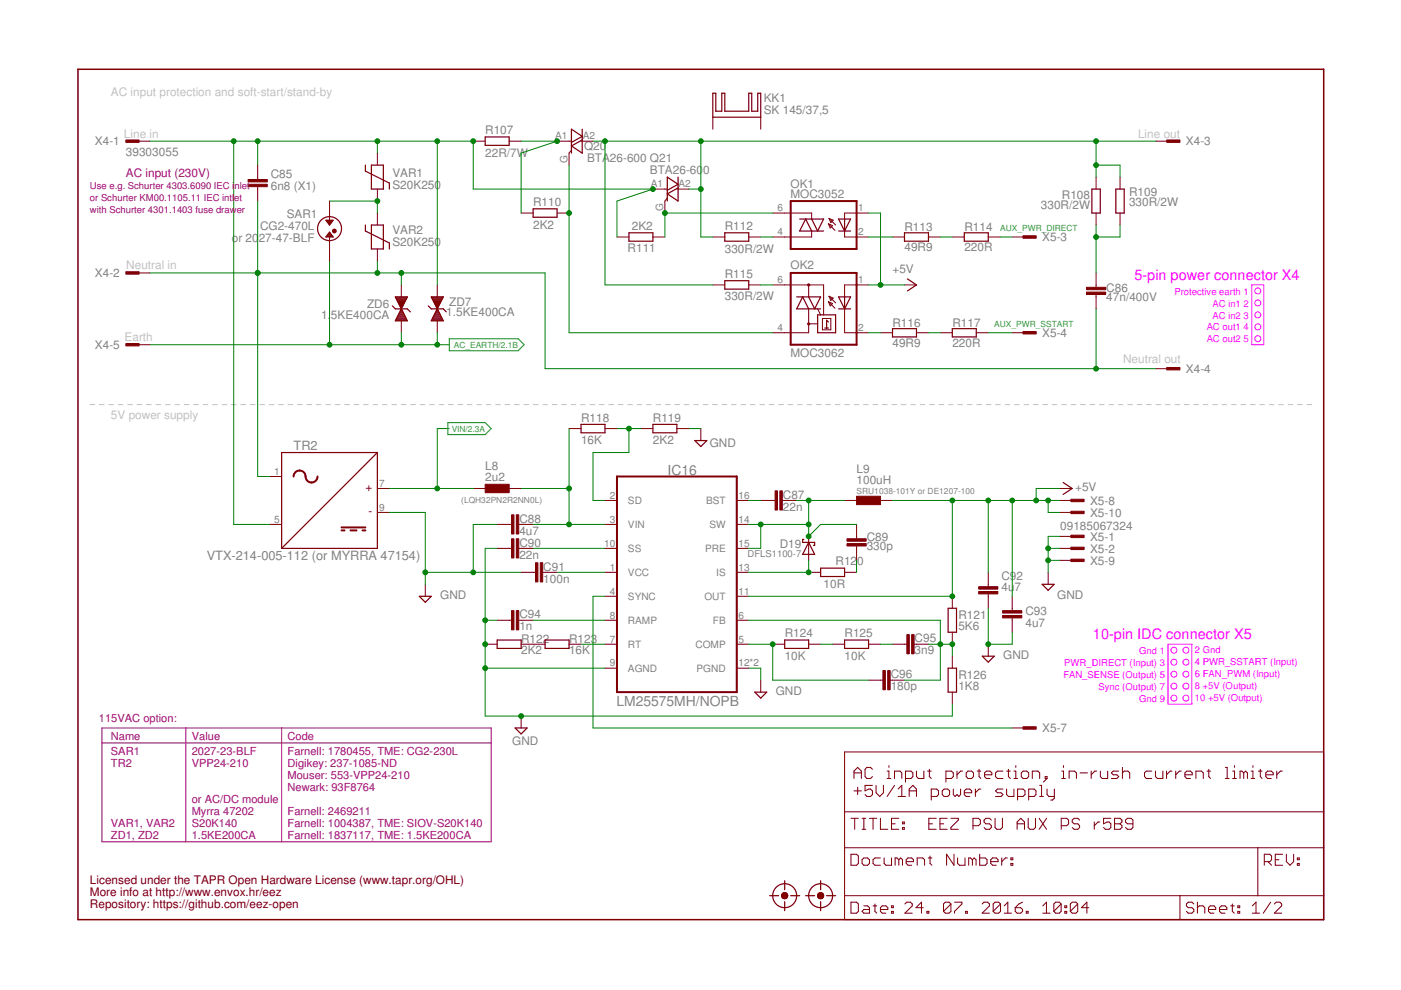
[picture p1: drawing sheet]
<svg xmlns="http://www.w3.org/2000/svg" width="297mm" height="210mm" viewBox="0 0 297 210" stroke-linecap="round" stroke-linejoin="round" font-family="sans-serif">
<g fill="none" stroke="#c0c0c0" stroke-width=".21">
<path d="M19.1 85.8h1M21.1 85.8h1M23.1 85.8h1M25.1 85.8h1M27.1 85.8h1M29.1 85.8h1M31.1 85.8h1M33.1 85.8h1M35.1 85.8h1M37.1 85.8h1M39.1 85.8h1M41.1 85.8h1"/>
<path d="M43.1 85.8h1M45.1 85.8h1M47.1 85.8h1M49.1 85.8h1M51.1 85.8h1M53.1 85.8h1M55.1 85.8h1M57.1 85.8h1M59.1 85.8h1M61.1 85.8h1M63.1 85.8h1M65.1 85.8h1"/>
<path d="M67.1 85.8h1M69.1 85.8h1M71.1 85.8h1M73.1 85.8h1M75.1 85.8h1M77.1 85.8h1M79.1 85.8h1M81.1 85.8h1M83.1 85.8h1M85.1 85.8h1M87.1 85.8h1M89.1 85.8h1"/>
<path d="M91.1 85.8h1M93.1 85.8h1M95.1 85.8h1M97.1 85.8h1M99.1 85.8h1M101.1 85.8h1M103.1 85.8h1M105.1 85.8h1M107.1 85.8h1M109.1 85.8h1M111.1 85.8h1M113.1 85.8h1"/>
<path d="M115.1 85.8h1M117.1 85.8h1M119.1 85.8h1M121.1 85.8h1M123.1 85.8h1M125.1 85.8h1M127.1 85.8h1M129.1 85.8h1M131.1 85.8h1M133.1 85.8h1M135.1 85.8h1M137.1 85.8h1"/>
<path d="M139.1 85.8h1M141.1 85.8h1M143.1 85.8h1M145.1 85.8h1M147.1 85.8h1M149.1 85.8h1M151.1 85.8h1M153.1 85.8h1M155.1 85.8h1M157.1 85.8h1M159.1 85.8h1M161.1 85.8h1"/>
<path d="M163.1 85.8h1M165.1 85.8h1M167.1 85.8h1M169.1 85.8h1M171.1 85.8h1M173.1 85.8h1M175.1 85.8h1M177.1 85.8h1M179.1 85.8h1M181.1 85.8h1M183.1 85.8h1M185.1 85.8h1"/>
<path d="M187.1 85.8h1M189.1 85.8h1M191.1 85.8h1M193.1 85.8h1M195.1 85.8h1M197.1 85.8h1M199.1 85.8h1M201.1 85.8h1M203.1 85.8h1M205.1 85.8h1M207.1 85.8h1M209.1 85.8h1"/>
<path d="M211.1 85.8h1M213.1 85.8h1M215.1 85.8h1M217.1 85.8h1M219.1 85.8h1M221.1 85.8h1M223.1 85.8h1M225.1 85.8h1M227.1 85.8h1M229.1 85.8h1M231.1 85.8h1M233.1 85.8h1"/>
<path d="M235.1 85.8h1M237.1 85.8h1M239.1 85.8h1M241.1 85.8h1M243.1 85.8h1M245.1 85.8h1M247.1 85.8h1M249.1 85.8h1M251.1 85.8h1M253.1 85.8h1M255.1 85.8h1M257.1 85.8h1"/>
<path d="M259.1 85.8h1M261.1 85.8h1M263.1 85.8h1M265.1 85.8h1M267.1 85.8h1M269.1 85.8h1M271.1 85.8h1M273.1 85.8h1M275.1 85.8h1M277.1 85.8h1"/>
</g>
<g fill="none" stroke="#800000" stroke-width=".21">
<path d="M29.2 29.9h2.6M54.6 35v3.1M54.6 39.6v3M80 32.5v2.5M100.3 29.9h2.6M107.9 29.9h2.6M118.1 29.9h3.1M121.2 31.8l-.6 .7v2.5M123.2 29.9h2.5M151.1 24.8v2.6M161.3 24.8v2.6M232.4 37.5v2.6"/>
<path d="M237.5 37.5v2.6M245.1 29.9h2.5M29.2 57.9h2.6M69.9 42.6v5.1M69.9 50.2v5.1M80 40.1v2.5M80 45.2v2.5M80 52.8v2.5M110.5 45.2h2.5M118.1 45.2h2.5M130.8 50.2h2.5M138.4 40.1h3.1"/>
<path d="M138.4 50.2h2.6M141.5 42l-.5 .6v2.6M143.5 40.1h2.5M151.1 50.2h2.6M158.7 50.2h2.6M163.8 45.2h8.3v1.2M172.1 49v1.2h-8.3M175.6 47.5l1.4 1.4M175.6 47.5l.9 .3-.5 .5zM175.8 46.3l.9 .4-.6 .5zM175.8 46.3l1.4 1.4M179.1 49v1.2h5"/>
<path d="M184.1 45.2h-5v1.2M189.2 50.2h2.6M196.8 50.2h2.6M201.9 50.2h2.5M209.5 50.2h2.6M214.6 50.2h2.5M232.4 45.2v2.5M232.4 57.9v3M237.5 45.2v2.5M29.2 73.1h2.6M85.1 60.4v2.5M85.1 68v2.5"/>
<path d="M92.7 60.4v2.5M92.7 68v2.5M151.1 60.4h2.6M158.7 60.4h2.6M163.8 60.4h10.8v6.4M171.4 60.4v2.5M171.4 65.5v5h-7.6M171.4 68.7h2M173.4 65.5l.6 1.3M174.4 67.5h1.7v2.4h-1.7zM175.6 64l1.4 1.4M175.6 64l.9 .3-.5 .6z"/>
<path d="M175.8 62.8l.9 .4-.6 .5zM175.8 62.8l1.4 1.4M179.1 65.5v5h5M184.1 60.4h-5v2.5M186.7 70.5h2.5M191.8 60.4h2.5M194.3 70.5h2.5M199.4 70.5h2.5M207 70.5h2.5M214.6 70.5h2.5M232.4 62.4v3.1M245.1 78.2h2.5"/>
<path d="M120.6 90.9h2.6M128.3 90.9h2.5M135.9 90.9h2.5M143.5 90.9h2.5M148.6 90.9v2.5M57.2 111.2h2.5M57.2 101h2.5M80 103.6h2.5M80 108.6h2.5M100.3 103.6h2.6M105.4 116.3h3.1M105.4 111.2h3.1"/>
<path d="M107.9 103.6h2.6M110 116.3h3M110 111.2h3M128.3 106.1h2.5M128.3 116.3h2.5M128.3 111.2h2.5M156.2 106.1h2.5M156.2 116.3h2.5M156.2 111.2h2.5M161.3 106.1h3M165.9 106.1h3M171.4 113.7v5.1"/>
<path d="M179.1 106.1h2.5M181.6 111.2v3M181.6 115.8v3M186.7 106.1h2.5M224.8 106.1h2.5M224.8 116.3h2.5M224.8 103.6h2.5M224.8 113.7h2.5M224.8 118.8h2.5M224.8 108.6h2.5M90.2 123.9v2.5M102.9 136.6h2.5"/>
<path d="M105.4 131.5h3.1M110 131.5h3M110.5 136.6h5.1M110.5 121.3h3M115.1 121.3h3M120.6 136.6h2.6M128.3 131.5h2.5M128.3 136.6h2.5M128.3 121.3h2.5M128.3 126.4h2.5M156.2 131.5h2.5M156.2 136.6h2.5"/>
<path d="M156.2 121.3h2.5M156.2 126.4h2.5M163.8 136.6h2.6M171.4 136.6h2.6M171.4 121.3h2.6M176.5 136.6h2.6M179.1 121.3h2.5M184.1 136.6h2.6M189.2 136.6h3.1M193.8 136.6h3M201.9 126.4v2.6M201.9 134v2.6"/>
<path d="M201.9 139.1v2.6M209.5 121.3v3.1M209.5 125.9v3.1M209.5 136.6v2.5M214.6 126.4v3.1M214.6 131v3M222.2 121.3v2.6M110.5 151.8v2.5M128.3 141.7h2.5M156.2 141.7h2.5M161.3 144.2v2.5M179.1 159.4h101.5v35.6h-101.5z"/>
<path d="M184.1 144.2h3.1M188.7 144.2h3.1M201.9 146.7v2.6M214.6 154.3h2.5M179.1 179.7h101.5M179.1 172.1h101.5M180.4 173.5h1.6M181.1 165.1v-1.6l.7-.8 .8 .8v1.6M181.1 163.9h1.5M181.1 167.7h1.5M181.2 173.5v2.3M181.8 166.9v1.6"/>
<path d="M182.8 173.5h.8M182.8 175.8h.8M183.2 173.5v2.3M184.3 173.5h1.6M185 163.1l-.4-.4h-.8l-.4 .4v1.6l.4 .4h.8l.4-.4M185 166.5h-1.6v1.2l.8-.4h.4l.4 .4v.8l-.4 .4h-.8l-.4-.4M185.1 173.5v2.3M185.7 166.5v1.6l.8 .8 .8-.8v-1.6M186.7 173.5v2.3h1.5M188.1 165.1h.8M188.1 163.5h.4v1.6M188.5 162.3v.4"/>
<path d="M189 174.7h.8M189.7 165.1v-1.6h1.1l.4 .4v1.2M189.7 166.5l-1.6 2.4M190.4 167.3l.8-.8v2.4M190.4 168.9h1.6M190.6 173.5h-1.6v2.3h1.6M191.3 175.5h.4v.3h-.4zM191.3 174.3h.4v.4h-.4zM192 165.1h1.1l.4-.4v-.8l-.4-.4h-1.1v2.3M192.8 168.9v-1.6l.7-.8 .8 .8v1.6M192.8 167.7h1.5M194.3 163.5v1.2l.4 .4h1.2v-1.6"/>
<path d="M196.7 163.5h.7M196.9 174.7h.8M197 163.1v1.6l.4 .4M197.4 168.9h1.2l.4-.4v-.8l-.4-.4h-1.2v2.3M198.5 173.5h-1.6v2.3h1.6M199.3 174.7h.8M199.8 167.7l.4-.4h.7l.4 .4v.8l-.4 .4h-.7l-.4-.4zM200.6 165.1h1.1l.4-.4v-.8l-.4-.4h-1.1v2.3M200.8 173.5h-1.5v2.3h1.5M201.6 173.5h1.6v.4l-1.6 1.6v.3h1.6M202.1 167.3v1.2l.4 .4 .4-.4 .4 .4 .4-.4v-1.2M202.9 163.5v1.6"/>
<path d="M204.1 163.5h-.4l-.8 .8M204.4 168.1h1.6v-.4l-.4-.4h-.7l-.5 .4v.8l.5 .4h.7M204.9 163.9l.3-.4h.8l.4 .4v.8l-.4 .4h-.8l-.3-.4zM206.3 175.1h1.2l.4-.4v-.8l-.4-.4h-1.2v2.3M206.8 167.3v1.6M207.2 163.5h.8M207.6 163.1v1.6l.4 .4M208 167.3h-.4l-.8 .8M208.7 164.3h1.6v-.4l-.4-.4h-.8l-.4 .4v.8l.4 .4h.8M210.2 173.9l-.4-.4h-.8l-.4 .4v.4l.4 .4h.8l.4 .4v.4l-.4 .3h-.8l-.4-.3M211 173.5v2l.4 .3h.7l.4-.3v-2M212.6 163.5h-1.1l-.4 .4v.8l.4 .4h1.1"/>
<path d="M212.6 167.3h-1.1l-.4 .4 .4 .4h.7l.4 .4-.4 .4h-1.1M213.4 163.5h.8M213.4 167.3v1.2l.4 .4h1.2v-1.6M213.8 163.1v1.6l.4 .4M215 165.1h.8M215 163.5h.4v1.6M215.4 162.3v.4M215.6 174.7h1.6M215.6 175.8v-1.5l.8-.8 .8 .8v1.5M215.8 168.9h1.1l.4-.4v-.8l-.4-.4h-1.1v2.3M216.5 163.9l.4-.4h.8l.4 .4v.8l-.4 .4h-.8l-.4-.4zM218 173.5v2l.4 .3h.8l.3-.3v-2"/>
<path d="M218.1 168.9h1.2l.3-.4v-.8l-.3-.4h-1.2v2.3M218.9 165.1v-1.6h1.1l.4 .4v1.2M220.3 173.5l1.6 2.3M220.4 166.5h.4v2.4M220.4 168.9h.8M221.6 164.7h.4v.4h-.4zM221.9 173.5l-1.6 2.3M222 165.1l-.8 .7M222 167.3v1.2l.4 .4h1.1M223.5 167.3v1.9l-.3 .4h-.4M225 175.1h1.2l.4-.4v-.8l-.4-.4h-1.2v2.3M225.1 165.1h.8"/>
<path d="M225.1 163.5h.4v1.6M225.5 162.3v.4M226.7 165.1v-1.6h1.1l.4 .4v1.2M228.9 173.9l-.4-.4h-.8l-.4 .4v.4l.4 .4h.8l.4 .4v.4l-.4 .3h-.8l-.4-.3M229 163.9h1.6M231.4 163.5v1.6M232 174.3v1.5M232.5 163.5h-.4l-.7 .8M233.2 174.3h-.4l-.8 .8M233.3 163.5v1.2l.4 .4h1.1v-1.6M235.5 173.5h-1.5v1.2l.7-.4h.4l.4 .4v.8l-.4 .3h-.7l-.4-.3M236.3 173.5h1.2l.4 .4v.4l-.4 .4 .4 .4v.4l-.4 .3h-1.2z"/>
<path d="M236.3 174.7h1.2M237.2 163.5h-1.2l-.4 .4 .4 .4h.8l.4 .4-.4 .4h-1.2M238 163.9l.4-.4h.7l.4 .4v1.2M238 162.7v2.4M240.2 174.7h-1.2l-.4-.4v-.4l.4-.4h.8l.4 .4v1.6l-.4 .3h-.8l-.4-.3M244.2 163.5h-1.2l-.3 .4v.8l.3 .4h1.2M245 163.5v1.2l.4 .4h1.1v-1.6M247.3 163.5v1.6M248.5 163.5h-.4l-.8 .8M249.3 163.5v1.6M250.4 163.5h-.4l-.7 .8M251.2 164.3h1.6v-.4l-.4-.4h-.8l-.4 .4v.8l.4 .4h.8"/>
<path d="M253.6 165.1v-1.6h1.1l.4 .4v1.2M255.9 163.5h.8M256.3 163.1v1.6l.4 .4M259.8 162.7h.4v2.4M259.8 165.1h.8M261.3 165.1h.8M261.3 163.5h.4v1.6M261.7 162.3v.4M263.7 163.9l-.4-.4h-.4v1.6M263.7 163.9v1.2M263.7 163.9l.4-.4 .4 .4v1.2M265.3 165.1h.7"/>
<path d="M265.3 163.5h.3v1.6M265.6 162.3v.4M266.7 179.7v10.2M266.8 163.5h.8M267.2 163.1v1.6l.4 .4M268.4 164.3h1.5v-.4l-.4-.4h-.7l-.4 .4v.8l.4 .4h.7M270.7 163.5v1.6M271.9 163.5h-.4l-.8 .8M179.1 189.9h101.5M180.4 181.1h1.2l.4 .4v1.6l-.4 .4h-1.2zM180.4 191.3h1.2l.4 .4v1.5l-.4 .4h-1.2zM182.8 182.3l.4-.4h.7l.4 .4v.8l-.4 .4h-.7l-.4-.4z"/>
<path d="M183.2 192.1h.7l.4 .3v1.2h-1.1l-.4-.4 .4-.4h1.1M185.1 192.1h.8M185.5 191.7v1.5l.4 .4M186.7 192.8h1.5v-.4l-.4-.3h-.8l-.3 .3v.8l.3 .4h.8M186.7 181.9h-1.2l-.4 .4v.8l.4 .4h1.2M187.5 181.9v1.2l.3 .4h1.2v-1.6M189 193.2h.4v.4h-.4zM189 192.1h.4v.3h-.4zM190.6 182.3l-.4-.4h-.4v1.6M190.6 182.3l.4-.4 .3 .4v1.2M190.6 182.3v1.2M191.9 191.7l.4-.4h.7l.4 .4v.4l-1.5 1.5h1.5"/>
<path d="M192.1 182.7h1.6v-.4l-.4-.4h-.8l-.4 .4v.8l.4 .4h.8M194.5 183.5v-1.6h1.1l.4 .4v1.2M195.7 192.4h-1.5l1.2-1.1v2.3M196.5 193.2h.4v.4h-.4zM196.8 181.9h.8M197.2 181.5v1.6l.4 .4M201.6 191.7v1.5l-.4 .4h-.8l-.4-.4M201.6 191.7l-.4-.4h-.8l-.4 .4v1.5M201.6 191.7l-1.6 1.5M202.3 181.1v2.4l-1.6-2.4v2.4M202.4 191.3h1.5v.4l-1.5 1.5v.4M203 181.9v1.2l.4 .4h1.2v-1.6"/>
<path d="M204.7 193.2h.4v.4h-.4zM206.2 182.3l-.4-.4h-.4v1.6M206.2 182.3v1.2M206.2 182.3l.3-.4 .4 .4v1.2M207.7 181.1v2.4h1.2l.4-.4v-.8l-.4-.4h-1.2M208.2 191.7l.4-.4h.8l.4 .4v.4l-1.6 1.5h1.6M210.1 182.7h1.5v-.4l-.4-.4h-.8l-.3 .4v.8l.3 .4h.8M212.1 191.7v1.5l-.4 .4h-.7l-.4-.4M212.1 191.7l-.4-.4h-.7l-.4 .4v1.5M212.1 191.7l-1.5 1.5M212.4 181.9v1.6M212.9 193.6h1.6"/>
<path d="M212.9 192.1l.8-.8v2.3M213.6 181.9h-.4l-.8 .8M214.3 183.1h.4v.4h-.4zM214.3 181.9h.4v.4h-.4zM215.2 192.4h1.2l.4 .4v.4l-.4 .4h-.8l-.4-.4zM216.8 191.3l-.8 .4-.8 .7M217.6 193.2h.4v.4h-.4zM221.1 193.6h1.6M221.1 192.1l.8-.8v2.3M225 191.7l-.4-.4h-.8l-.4 .4v1.5M225 191.7v1.5l-.4 .4h-.8l-.4-.4M225 191.7l-1.6 1.5"/>
<path d="M225.8 193.2h.4v.4h-.4zM225.8 192.1h.4v.3h-.4zM228.5 191.7v1.5l-.4 .4h-.8l-.4-.4M228.5 191.7l-.4-.4h-.8l-.4 .4v1.5M228.5 191.7l-1.6 1.5M230.8 192.4h-1.5l1.1-1.1v2.3M250.2 189.9v5.1M253.1 191.7l-.4-.4h-.8l-.4 .4v.4l.4 .3h.8l.4 .4v.4l-.4 .4h-.8l-.4-.4M253.9 192.4l.4-.3h.8l.3 .3v1.2M253.9 191.3v2.3M256.2 192.8h1.6v-.4l-.4-.3h-.8l-.4 .3v.8l.4 .4h.8M258.6 192.8h1.5v-.4l-.4-.3h-.7l-.4 .3v.8l.4 .4h.7"/>
<path d="M260.9 192.1h.8M261.3 191.7v1.5l.4 .4M262.4 193.2h.4v.4h-.4zM262.4 192.1h.4v.3h-.4zM265.5 193.6h1.6M265.5 192.1l.8-.8v2.3M268.1 182.7h1.1l.4-.4v-.8l-.4-.4h-1.1v2.4M268.8 182.7l.8 .8M269.4 191.3l-1.6 2.3M270.2 191.7l.4-.4h.8l.3 .4v.4l-1.5 1.5h1.5M270.4 182.3h.8M271.9 181.1h-1.5v2.4h1.5"/>
<path d="M272.7 181.1v1.6l.8 .8 .8-.8v-1.6M275.1 183.1h.4v.4h-.4zM275.1 181.9h.4v.4h-.4z"/>
</g>
<path d="M16.5 14.7h264.1v180.3h-264.1z" fill="none" stroke="#800000" stroke-width=".32"/>
<g fill="#800000" stroke="#800000" stroke-width=".21">
<path d="M109.5 129.5h.5v4h-.5z"/>
<path d="M108.5 129.5h.5v4h-.5z"/>
<path d="M192.3 134.6h.5v4h-.5z"/>
<path d="M193.3 134.6h.5v4h-.5z"/>
<path d="M164.3 104.1h.5v4h-.5z"/>
<path d="M165.4 104.1h.5v4h-.5z"/>
<path d="M114.6 119.3h.5v4.1h-.5z"/>
<path d="M113.5 119.3h.5v4.1h-.5z"/>
<path d="M108.5 114.2h.5v4.1h-.5z"/>
<path d="M109.5 114.2h.5v4.1h-.5z"/>
<path d="M108.5 109.2h.5v4h-.5z"/>
<path d="M109.5 109.2h.5v4h-.5z"/>
<path d="M181.6 105.2h5.1v1.8h-5.1z"/>
<path d="M212.6 130.5h4v.5h-4z"/>
<path d="M212.6 129.5h4v.5h-4z"/>
<path d="M207.5 125.4h4.1v.5h-4.1z"/>
<path d="M207.5 124.4h4.1v.5h-4.1z"/>
<path d="M187.2 142.2h.5v4h-.5z"/>
<path d="M188.2 142.2h.5v4h-.5z"/>
<path d="M179.6 115.3h4v.5h-4z"/>
<path d="M179.6 114.2h4v.5h-4z"/>
<path d="M102.9 102.7h5v1.8h-5z"/>
<path d="M230.4 60.9h4v.5h-4z"/>
<path d="M230.4 61.9h4v.5h-4z"/>
<path d="M227.1 113.5h2.7v.5h-2.7z"/>
<path d="M227.1 116h2.7v.5h-2.7z"/>
<path d="M52.6 39.1h4.1v.5h-4.1z"/>
<path d="M52.6 38.1h4.1v.5h-4.1z"/>
<path d="M216.9 154.1h2.8v.5h-2.8z"/>
<path d="M227.1 105.9h2.7v.5h-2.7z"/>
<path d="M227.1 118.6h2.7v.5h-2.7z"/>
<path d="M227.1 108.4h2.7v.5h-2.7z"/>
<path d="M216.9 70.3h2.8v.5h-2.8z"/>
<path d="M216.9 50h2.8v.5h-2.8z"/>
<path d="M26.7 29.7h2.8v.5h-2.8z"/>
<path d="M26.7 57.6h2.8v.5h-2.8z"/>
<path d="M247.4 29.7h2.8v.5h-2.8z"/>
<path d="M247.4 77.9h2.8v.5h-2.8z"/>
<path d="M26.7 72.8h2.8v.5h-2.8z"/>
</g>
<g fill="none" stroke="#800000" stroke-width=".25">
<path d="M151.1 19.8h.7v3.8h1.2v-3.8h.7v3.8h5v-3.8h.7v3.8h1.3v-3.8h.6v5h-10.2zM77.5 35v1.3l5 2.5v1.3M78.7 35h2.6v5.1h-2.6zM102.9 29h5v1.8h-5zM121.2 30.2l2.2-1.3-2.2-1.5v5.1M123.4 27.4v5.1l-2.2-1.6 2.2-1.2M143.8 37.5v5.1l-2.3-1.5 2.3-1.3M69.1 46.7h1.5l-.7 1zM69.2 46.8h1.3M69.2 50.1h1.3M69.3 47h1.1M69.4 49.9h1"/>
<path d="M69.5 47.2h.7M69.5 49.7h.7M69.7 47.5h.3M69.7 49.4h.3M69.8 47.7h.1M69.8 49.2h.1M69.9 49.2l.7 1h-1.5zM77.5 47.7v1.3l5 2.5v1.3M78.7 47.7h2.6v5.1h-2.6zM113 44.3h5.1v1.8h-5.1zM133.3 49.4h5.1v1.7h-5.1zM141.5 40.3l2.3-1.2-2.3-1.6v5.1"/>
<path d="M153.7 59.5h5v1.8h-5zM153.7 49.4h5v1.7h-5zM169.5 46.4h5.1l-1.2 2.6-1.3-2.6M172.1 49l-1.3-2.6-1.3 2.6h5.1M177.8 46.4h2.5l-1.2 2.6zM177.8 49h2.5M179.1 46.4v2.6M191.8 49.4h5v1.7h-5zM192.4 59.1l1.9 1.3-1.9 1.3M204.4 49.4h5.1v1.7h-5.1zM231.5 40.1h1.8v5.1h-1.8zM236.6 40.1h1.8v5.1h-1.8z"/>
<path d="M83.2 64.9l.6 .6h2.6l.6 .6M83.8 62.9h2.6l-2.6 5.1h2.6zM83.9 63h2.4M83.9 67.9h2.4M84 63.2h2.2M84 67.7h2.2M84.1 63.5h2M84.1 67.5h2M84.2 63.7h1.8M84.2 67.2h1.8M84.3 63.9h1.6M84.3 67h1.6"/>
<path d="M84.4 64.1h1.4M84.5 66.8h1.2M84.5 64.3h1.2M84.6 66.6h1M84.6 64.6h1M84.7 66.3h.8M84.8 64.8h.6M84.8 66.1h.6M84.9 65h.4M84.9 65.9h.4M85 65.2h.2M85 65.7h.2"/>
<path d="M85.1 65.4h.1M90.8 64.9l.6 .6h2.6l.6 .6M91.4 62.9h2.6l-1.3 2.6zM91.5 63h2.5M91.5 67.9h2.4M91.6 63.2h2.3M91.6 67.7h2.2M91.7 63.5h2M91.7 67.5h2M91.8 63.7h1.8M91.8 67.2h1.8M91.9 63.9h1.6"/>
<path d="M91.9 67h1.6M92 64.1h1.4M92.1 66.8h1.3M92.1 64.3h1.2M92.2 66.6h1.1M92.3 64.6h.9M92.3 66.3h.9M92.4 64.8h.7M92.4 66.1h.6M92.5 65h.5M92.5 65.9h.4M92.6 65.2h.2"/>
<path d="M92.6 65.7h.2M92.7 65.5l1.3 2.5h-2.6zM92.7 65.4h.1M168.9 62.9h5.1l-1.3 2.6-1.3-2.6M171.4 65.5l-1.2-2.6-1.3 2.6h5.1M173.4 66.8h3.8v3.7h-3.8zM174.9 69.6h.7M175.6 68.3l-.3-.4v1.7M177.8 65.5h2.5M177.8 62.9h2.5l-1.2 2.6zM179.1 62.9v2.6M189.2 69.7h5.1v1.7h-5.1z"/>
<path d="M201.9 69.7h5.1v1.7h-5.1zM80 95.9h-20.3v20.4M80 95.9v20.4h-20.3M80 95.9l-20.3 20.4M123.2 90h5.1v1.8h-5.1zM138.4 90h5.1v1.8h-5.1zM147.3 93.4h2.6l-1.3 1.3zM170.4 114.4h-.2v.6h2.5v.6h-.2M171.4 115l1.3 2.5h-2.5zM225.4 102.3l1.9 1.3-1.9 1.2M88.9 126.4h2.5l-1.2 1.3zM105.4 135.7h5.1v1.8h-5.1z"/>
<path d="M115.6 135.7h5v1.8h-5zM166.4 135.7h5v1.8h-5zM174 120.5h5.1v1.7h-5.1zM179.1 135.7h5v1.8h-5zM201 129h1.8v5h-1.8zM208.3 139.1h2.5l-1.3 1.3zM221 123.9h2.5l-1.3 1.3zM109.2 154.3h2.6l-1.3 1.3zM160 146.7h2.6l-1.3 1.3zM201 141.7h1.8v5h-1.8zM163.2 189.9h1.9M165.7 189.9h1.3"/>
<path d="M165.8 190.1h1.2M165.8 189.7a.63 .63 0 0 1 .6-.4 .63 .63 0 0 1 .5 .4M165.8 189.7a.63 .63 0 0 0 .6 .8 .63 .63 0 0 0 .5-.8M165.8 189.7h1.1M165.9 190.3h.9M165.9 189.4h.9M166.4 186.7v1.9M166.4 191.2v1.9M167.6 189.9h1.9M170.8 189.9h1.9M173.4 189.9h1.2M173.4 190.1h1.2"/>
<path d="M173.4 189.7a.63 .63 0 0 0 .2 .7 .63 .63 0 0 0 .8 0M173.4 189.7a.62 .62 0 0 1 .6-.4 .62 .62 0 0 1 .6 .4M173.4 189.7h1.2M173.5 190.3h1M173.6 189.4h.8M174 186.7v1.9M174 191.2v1.9M174.6 189.7v.3l-.2 .4M175.3 189.9h1.9"/>
<circle cx="69.9" cy="48.5" r="2.54"/>
<circle cx="166.4" cy="189.9" r="2.54"/>
<circle cx="174" cy="189.9" r="2.54"/>
</g>
<g fill="none" stroke="#800000" stroke-width=".42">
<path d="M167.6 42.6h14v10.2h-14zM167.6 57.9h14v15.2h-14zM62.3 101a1.29 1.29 0 0 1 1.4-1.2 1.29 1.29 0 0 1 1.1 1.5 1.28 1.28 0 0 0 1.4 1 1.28 1.28 0 0 0 1.1-1.3M72.4 111.8h5.1M72.4 112.5h.6M74.3 112.5h1.3M76.9 112.5h.6M130.8 101h25.4v45.7h-25.4z"/>
<circle cx="171.4" cy="60.4" r=".13"/>
<circle cx="171.4" cy="68.7" r=".13"/>
</g>
<circle cx="70.9" cy="49" r=".25" fill="none" stroke="#800000" stroke-width=".51"/>
<g fill="none" stroke="#008000" stroke-width=".21">
<path d="M31.8 29.9h68.5v10.2h38.1l-7.6 2.5v7.6M49.6 29.9v81.3h7.6M54.6 29.9v5.1M80 29.9v2.6M92.7 29.9v30.5M110.5 29.9h7.6l-7.6 2.6v12.7M120.6 35v35.5h43.2M125.7 29.9h119.4M128.3 29.9v30.5h22.8M148.6 29.9v20.3h2.5M232.4 29.9v7.6M232.4 35h5.1v2.5"/>
<path d="M31.8 57.9h83.8v20.3h129.5M54.6 42.6v58.4h2.6M69.9 42.6h10.1v2.6M69.9 55.3v17.8M80 55.3v2.6M85.1 57.9v2.5M146 40.1h2.6M161.3 50.2h2.5M163.8 45.2h-22.8v5M184.1 45.2h2.6v15.2M184.1 50.2h5.1M199.4 50.2h2.5"/>
<path d="M212.1 50.2h2.5M232.4 47.7v10.2M237.5 47.7v2.5h-5.1M31.8 73.1h63.4M85.1 70.5v2.6M92.7 70.5v2.6M161.3 60.4h2.5M184.1 70.5h2.6M184.1 60.4h7.7M196.8 70.5h2.6M209.5 70.5h5.1M232.4 65.5v12.7"/>
<path d="M95.2 90.9h-2.5v12.7M120.6 90.9v20.3M130.8 90.9h5.1M133.3 90.9v5h-7.6v10.2h2.6M146 90.9h2.6M82.5 103.6h17.8M82.5 108.6h7.7v15.3M105.4 116.3h-2.5v35.5h99v-2.5M105.4 111.2h-5.1v10.1M110.5 103.6h10.1M113 111.2h15.3M113 116.3h15.3"/>
<path d="M158.7 111.2h12.7M158.7 106.1h2.6M161.3 111.2v5.1h-2.6M168.9 106.1h10.2M171.4 106.1v7.6l2.6-2.5h7.6M171.4 118.8v2.5h-12.7M181.6 118.8v2.5M189.2 106.1h35.6M201.9 106.1v20.3h-43.2M209.5 106.1v15.2M214.6 106.1v20.3M222.2 116.3h2.6"/>
<path d="M222.2 106.1v2.5h2.6M222.2 118.8h2.6M224.8 103.6h-5.1v2.5M224.8 113.7h-2.6v7.6M90.2 121.3h20.3M102.9 131.5h2.5M113 131.5h15.3M118.1 121.3h10.2M123.2 136.6h5.1M128.3 126.4h-2.6v27.9h88.9M158.7 136.6h5.1v7.6h20.3M158.7 131.5h40.7v12.7h-7.6"/>
<path d="M174 136.6h2.5M186.7 136.6h2.5M196.8 136.6h5.1v2.5M209.5 129v7.6h5.1v-2.6M102.9 141.7h25.4M158.7 141.7h2.6v2.5"/>
</g>
<g fill="#008000" stroke="#008000" stroke-width=".21">
<circle cx="201.9" cy="136.6" r=".51"/>
<circle cx="199.4" cy="136.6" r=".51"/>
<circle cx="120.6" cy="111.2" r=".51"/>
<circle cx="120.6" cy="103.6" r=".51"/>
<circle cx="161.3" cy="111.2" r=".51"/>
<circle cx="171.4" cy="111.2" r=".51"/>
<circle cx="171.4" cy="106.1" r=".51"/>
<circle cx="171.4" cy="113.7" r=".51"/>
<circle cx="171.4" cy="121.3" r=".51"/>
<circle cx="163.8" cy="136.6" r=".51"/>
<circle cx="92.7" cy="103.6" r=".51"/>
<circle cx="133.3" cy="90.9" r=".51"/>
<circle cx="209.5" cy="136.6" r=".51"/>
<circle cx="100.3" cy="121.3" r=".51"/>
<circle cx="90.2" cy="121.3" r=".51"/>
<circle cx="222.2" cy="118.8" r=".51"/>
<circle cx="222.2" cy="116.3" r=".51"/>
<circle cx="102.9" cy="131.5" r=".51"/>
<circle cx="102.9" cy="141.7" r=".51"/>
<circle cx="102.9" cy="136.6" r=".51"/>
<circle cx="110.5" cy="151.8" r=".51"/>
<circle cx="80" cy="42.6" r=".51"/>
<circle cx="85.1" cy="73.1" r=".51"/>
<circle cx="69.9" cy="73.1" r=".51"/>
<circle cx="92.7" cy="73.1" r=".51"/>
<circle cx="141" cy="45.2" r=".51"/>
<circle cx="120.6" cy="45.2" r=".51"/>
<circle cx="201.9" cy="126.4" r=".51"/>
<circle cx="201.9" cy="106.1" r=".51"/>
<circle cx="209.5" cy="106.1" r=".51"/>
<circle cx="214.6" cy="106.1" r=".51"/>
<circle cx="219.7" cy="106.1" r=".51"/>
<circle cx="222.2" cy="106.1" r=".51"/>
<circle cx="186.7" cy="60.4" r=".51"/>
<circle cx="232.4" cy="29.9" r=".51"/>
<circle cx="232.4" cy="35" r=".51"/>
<circle cx="128.3" cy="29.9" r=".51"/>
<circle cx="148.6" cy="29.9" r=".51"/>
<circle cx="148.6" cy="40.1" r=".51"/>
<circle cx="232.4" cy="50.2" r=".51"/>
<circle cx="80" cy="29.9" r=".51"/>
<circle cx="92.7" cy="29.9" r=".51"/>
<circle cx="54.6" cy="29.9" r=".51"/>
<circle cx="49.6" cy="29.9" r=".51"/>
<circle cx="100.3" cy="29.9" r=".51"/>
<circle cx="138.4" cy="40.1" r=".51"/>
<circle cx="80" cy="57.9" r=".51"/>
<circle cx="85.1" cy="57.9" r=".51"/>
<circle cx="54.6" cy="57.9" r=".51"/>
<circle cx="232.4" cy="78.2" r=".51"/>
<circle cx="118.1" cy="29.9" r=".51"/>
</g>
<g fill="none" stroke="#f0f" stroke-width=".21">
<path d="M265.4 60.4h2.5v12.7h-2.5zM247.6 136.6h5.1v12.7h-5.1z"/>
<circle cx="266.7" cy="71.8" r=".64"/>
<circle cx="266.7" cy="61.7" r=".64"/>
<circle cx="266.7" cy="66.8" r=".64"/>
<circle cx="266.7" cy="69.3" r=".64"/>
<circle cx="266.7" cy="64.2" r=".64"/>
<circle cx="248.9" cy="137.9" r=".64"/>
<circle cx="251.4" cy="137.9" r=".64"/>
<circle cx="248.9" cy="148" r=".64"/>
<circle cx="248.9" cy="142.9" r=".64"/>
<circle cx="248.9" cy="140.4" r=".64"/>
<circle cx="248.9" cy="145.5" r=".64"/>
<circle cx="251.4" cy="140.4" r=".64"/>
<circle cx="251.4" cy="142.9" r=".64"/>
<circle cx="251.4" cy="145.5" r=".64"/>
<circle cx="251.4" cy="148" r=".64"/>
</g>
<path d="M95.3 71.8h14.6l1.2 1.3-1.2 1.3h-14.6zM95 89.6h7.9l1.2 1.3-1.2 1.2h-7.9z" fill="none" stroke="#008080" stroke-width=".25"/>
<path d="M21.6 154.3h82.5v24.2h-82.5zM21.6 157.5h82.5M39.4 154.3v24.2M59.7 154.3v24.2" fill="none" stroke="#800080" stroke-width=".21"/>
<g font-size="3.1" fill="#f0f">
<text x="240.5" y="59.4">5-pin power connector X4</text>
<text x="231.7" y="135.6">10-pin IDC connector X5</text>
</g>
<g font-size="2.9" fill="#808080">
<text x="141.6" y="100.6">IC16</text>
<text x="130.7" y="149.7">LM25575MH/NOPB</text>
</g>
<g font-size="2.7" fill="#808080">
<text x="62.2" y="95.3">TR2</text>
<text x="43.8" y="118.8">VTX-214-005-112 (or MYRRA 47154)</text>
</g>
<g font-size="2.5" fill="#c0c0c0">
<text x="23.5" y="20.3">AC input protection and soft-start/stand-by</text>
<text x="26.3" y="29.2">Line in</text>
<text x="241.3" y="29.3">Line out</text>
<text x="26.8" y="57.1">Neutral in</text>
<text x="26.4" y="72.3">Earth</text>
<text x="238.1" y="76.9">Neutral out</text>
<text x="23.5" y="88.8">5V power supply</text>
</g>
<g font-size="2.5" fill="#808080">
<text x="161.9" y="21.7">KK1</text>
<text x="102.9" y="28.4">R107</text>
<text x="161.9" y="24.2">SK 145/37,5</text>
<text x="20.1" y="30.8">X4-1</text>
<text x="26.7" y="33">39303055</text>
<text x="102.9" y="33.2">22R/7W</text>
<text x="123.8" y="31.8">Q20</text>
<text x="124.5" y="34.2">BTA26-600 Q21</text>
<text x="251.4" y="30.8">X4-3</text>
<text x="57.4" y="40.3">6n8 (X1)</text>
<text x="57.4" y="37.8">C85</text>
<text x="83.2" y="40.1">S20K250</text>
<text x="83.2" y="37.5">VAR1</text>
<text x="137.8" y="36.9">BTA26-60</text>
<text x="149.1" y="36.9">0</text>
<text x="167.6" y="41.9">MOC3052</text>
<text x="167.6" y="39.9">OK1</text>
<text x="239.4" y="41.5">R109</text>
<text x="60.8" y="46.3">SAR1</text>
<text x="113" y="43.7">R110</text>
<text x="220.7" y="44.3">330R/2W</text>
<text x="225.1" y="42.1">R108</text>
<text x="239.4" y="43.6">330R/2W</text>
<text x="49.1" y="51.4">or 20</text>
<text x="54.9" y="51.4">27-47-BLF</text>
<text x="55.1" y="48.8">CG2-470L</text>
<text x="83.2" y="52.1">S20K250</text>
<text x="83.2" y="49.6">VAR2</text>
<text x="113" y="48.5">2K2</text>
<text x="133.1" y="53.5">R111</text>
<text x="134" y="48.7">2K2</text>
<text x="153.7" y="53.5">330R/2W</text>
<text x="153.7" y="48.7">R112</text>
<text x="191.8" y="53.2">49R9</text>
<text x="191.8" y="49.1">R113</text>
<text x="204.5" y="53.2">220R</text>
<text x="204.5" y="49.1">R114</text>
<text x="221" y="51.1">X5-3</text>
<text x="20.1" y="58.8">X4-2</text>
<text x="153.7" y="58.9">R115</text>
<text x="167.6" y="57.1">OK2</text>
<text x="189.2" y="57.9">+5V</text>
<text x="77.8" y="65.4">ZD6</text>
<text x="95.3" y="64.8">ZD7</text>
<text x="153.7" y="63.7">330R/2W</text>
<text x="234.6" y="63.8">47n/400V</text>
<text x="234.6" y="61.9">C86</text>
<text x="68.1" y="67.6">1.</text>
<text x="70.2" y="67.6">5KE400CA</text>
<text x="94.6" y="67">1.5KE400CA</text>
<text x="189.2" y="69.4">R116</text>
<text x="201.9" y="69.4">R117</text>
<text x="221" y="71.4">X5-4</text>
<text x="20.1" y="74">X4-5</text>
<text x="167.6" y="75.6">MOC3062</text>
<text x="189.2" y="73.5">49R9</text>
<text x="201.9" y="73.5">220R</text>
<text x="251.4" y="79.1">X4-4</text>
<text x="123.2" y="89.4">R118</text>
<text x="138.4" y="89.4">R119</text>
<text x="123.2" y="94.2">16K</text>
<text x="138.4" y="94.2">2K2</text>
<text x="150.5" y="94.7">GND</text>
<text x="102.9" y="99.7">L8</text>
<text x="181.6" y="100.3">L9</text>
<text x="102.9" y="102">2u2</text>
<text x="166" y="105.7">C87</text>
<text x="181.6" y="102.7">100uH</text>
<text x="227.9" y="104.2">+5V</text>
<text x="231.1" y="107">X5-8</text>
<text x="110.1" y="113.3">4u7</text>
<text x="110.1" y="110.8">C88</text>
<text x="166" y="108.3">22n</text>
<text x="224.8" y="112.3">09185067324</text>
<text x="231.1" y="109.5">X5-10</text>
<text x="110.1" y="118.4">22n</text>
<text x="110.1" y="115.9">C90</text>
<text x="165.3" y="116.1">D19</text>
<text x="177.2" y="119.8">R12</text>
<text x="181.8" y="119.8">0</text>
<text x="183.8" y="116.5">330p</text>
<text x="183.8" y="114.6">C89</text>
<text x="231.1" y="114.6">X5-1</text>
<text x="231.1" y="117.2">X5-2</text>
<text x="231.1" y="119.7">X5-9</text>
<text x="115.2" y="123.5">100n</text>
<text x="115.2" y="121">C91</text>
<text x="174.6" y="124.6">10R</text>
<text x="212.3" y="125.4">4u</text>
<text x="212.3" y="122.9">C92</text>
<text x="215.1" y="125.4">7</text>
<text x="93.4" y="127.1">GND</text>
<text x="110.1" y="131.1">C94</text>
<text x="203.2" y="131.3">R121</text>
<text x="217.4" y="130.5">C93</text>
<text x="224.1" y="127.1">GND</text>
<text x="110.1" y="133.7">1n</text>
<text x="110.5" y="136.4">R122</text>
<text x="120.7" y="136.4">R123</text>
<text x="166.4" y="135.1">R124</text>
<text x="179.1" y="135.1">R125</text>
<text x="193.9" y="136.2">C95</text>
<text x="203.2" y="133.5">5K6</text>
<text x="217.4" y="133">4u7</text>
<text x="110.5" y="138.6">2K2</text>
<text x="120.7" y="138.6">16K</text>
<text x="166.4" y="139.9">10K</text>
<text x="179.1" y="139.9">10K</text>
<text x="188.8" y="143.8">C96</text>
<text x="193.9" y="138.7">3n9</text>
<text x="203.2" y="144">R126</text>
<text x="212.7" y="139.8">GND</text>
<text x="164.5" y="147.4">GND</text>
<text x="188.8" y="146.4">180p</text>
<text x="203.2" y="146.2">1K8</text>
<text x="221" y="155.2">X5-7</text>
<text x="108.6" y="158">GND</text>
</g>
<text font-size="2.5" fill="#800080" x="26.7" y="37.5">AC input (230V)</text>
<g font-size="2.5" fill="#800000">
<text x="77.5" y="104.2">+</text>
<text x="78.1" y="109.3">-</text>
<text x="19.1" y="187.4">Licensed under the TAPR Open Hardware License (www.tapr.org/OHL)</text>
<text x="19.1" y="189.9">More info at http://www.envox.hr/eez</text>
<text x="19.1" y="192.4">Repository: https://github.com/eez-open</text>
</g>
<g font-size="2.3" fill="#800080">
<text x="21" y="153.1">115VAC option:</text>
<text x="23.5" y="160.1">SAR1</text>
<text x="23.5" y="156.9">Name</text>
<text x="40.7" y="156.9">Value</text>
<text x="40.7" y="160.1">2027-23-BLF</text>
<text x="61" y="156.9">Code</text>
<text x="61" y="160.1">Farnell: 1780455, TME: CG2-230L</text>
<text x="23.5" y="162.6">TR2</text>
<text x="40.7" y="162.6">VPP24-210</text>
<text x="61" y="162.6">Digikey: 237-1085-ND</text>
<text x="61" y="165.1">Mouser: 553-VPP24-210</text>
<text x="61" y="167.7">Newark: 93F8764</text>
<text x="40.7" y="170.2">or AC/DC module</text>
<text x="40.7" y="172.8">Myrra 47202</text>
<text x="61" y="172.8">Farnell: 2469211</text>
<text x="23.5" y="175.3">VAR1, VAR2</text>
<text x="23.5" y="177.8">ZD1, ZD2</text>
<text x="40.7" y="175.3">S20K140</text>
<text x="40.7" y="177.8">1.5KE200CA</text>
<text x="61" y="175.3">Farnell: 1004387, TME: SIOV-S20K140</text>
<text x="61" y="177.8">Farnell: 1837117, TME: 1.5KE200CA</text>
</g>
<g font-size="2.1" fill="#808080">
<text x="117.7" y="29.6">A1</text>
<text x="123.5" y="29.6">A2</text>
<text x="120.3" y="34.5" transform="rotate(-90 120.3 34.5)">G</text>
<text x="138" y="39.7">A1</text>
<text x="143.9" y="39.7">A2</text>
<text x="140.6" y="44.7" transform="rotate(-90 140.6 44.7)">G</text>
<text x="164.8" y="44.8">6</text>
<text x="182" y="44.8">1</text>
<text x="164.8" y="49.9">4</text>
<text x="182" y="49.9">2</text>
<text x="164.8" y="60">6</text>
<text x="182" y="60">1</text>
<text x="164.8" y="70.2">4</text>
<text x="182" y="70.2">2</text>
<text x="58.2" y="100.7">1</text>
<text x="80.4" y="103.2">7</text>
<text x="129.3" y="105.8">2</text>
<text x="133.1" y="106.9">SD</text>
<text x="149.7" y="106.9">BST</text>
<text x="156.6" y="105.8">16</text>
<text x="58.2" y="110.8">5</text>
<text x="80.4" y="108.3">9</text>
<text x="129.3" y="110.8">3</text>
<text x="133.1" y="112">VIN</text>
<text x="150.4" y="112">SW</text>
<text x="156.6" y="110.8">14</text>
<text x="128.1" y="115.9">10</text>
<text x="133.1" y="117">SS</text>
<text x="149.5" y="117">PRE</text>
<text x="156.6" y="115.9">15</text>
<text x="129.3" y="121">1</text>
<text x="133.1" y="122.1">VCC</text>
<text x="151.9" y="122.1">IS</text>
<text x="156.6" y="121">13</text>
<text x="129.3" y="131.1">8</text>
<text x="129.3" y="126.1">4</text>
<text x="133.1" y="127.2">SYNC</text>
<text x="149.3" y="127.2">OUT</text>
<text x="156.6" y="131.1">6</text>
<text x="156.6" y="126.1">11</text>
<text x="129.3" y="136.2">7</text>
<text x="133.1" y="137.3">RT</text>
<text x="133.1" y="132.3">RAMP</text>
<text x="147.5" y="137.3">COMP</text>
<text x="151.1" y="132.3">FB</text>
<text x="156.6" y="136.2">5</text>
<text x="129.3" y="141.3">9</text>
<text x="133.1" y="142.4">AGND</text>
<text x="147.7" y="142.4">PGND</text>
<text x="156.6" y="141.3">12*2</text>
</g>
<g font-size="2" fill="#800080">
<text x="19.1" y="40.1">Use e.g. Schurter 4303.6090 IEC i</text>
<text x="49.7" y="40.1">nlet</text>
<text x="19.1" y="42.6">or Schurter KM00.1105.11 IEC intl</text>
<text x="19.1" y="45.2">with Schurter 4301.1403 fuse drawer</text>
<text x="49.7" y="42.6">et</text>
</g>
<g font-size="2" fill="#f0f">
<text x="249" y="62.5">Protective earth 1</text>
<text x="257.1" y="65">AC in1</text>
<text x="263.7" y="65">2</text>
<text x="255.8" y="70.1">AC out1</text>
<text x="257.1" y="67.5">AC in2</text>
<text x="263.7" y="67.5">3</text>
<text x="263.7" y="70.1">4</text>
<text x="255.8" y="72.6">AC out2</text>
<text x="263.7" y="72.6">5</text>
<text x="225.4" y="143.7">FAN_SENSE (Output) 5</text>
<text x="225.6" y="141.2">PWR_DIRECT (Input) 3</text>
<text x="241.5" y="138.6">Gnd 1</text>
<text x="253.3" y="141">4 PWR_SSTART (Input)</text>
<text x="253.3" y="143.6">6 FAN_PWM (Input)</text>
<text x="253.3" y="138.5">2 Gnd</text>
<text x="232.9" y="146.3">Sync (Output) 7</text>
<text x="241.5" y="148.8">Gnd 9</text>
<text x="253.3" y="146.1">8 +5V (Output)</text>
<text x="253.3" y="148.6">10 +5V (Output)</text>
</g>
<text font-size="2" fill="#808080" x="158.5" y="118.1">DFLS1100-7</text>
<g font-size="1.8" fill="#008080">
<text x="212.1" y="49">AUX_PWR_DIRECT</text>
<text x="210.8" y="69.3">AUX_PWR_SSTART</text>
<text x="96.2" y="73.7">AC_EARTH/2.1B</text>
<text x="95.8" y="91.5">VIN/2.3A</text>
</g>
<g font-size="1.8" fill="#808080">
<text x="97.8" y="106.7">(LQH32PN2R2NN0L)</text>
<text x="181.6" y="104.8">SRU1038-101Y or DE1207-100</text>
</g>
</svg>
